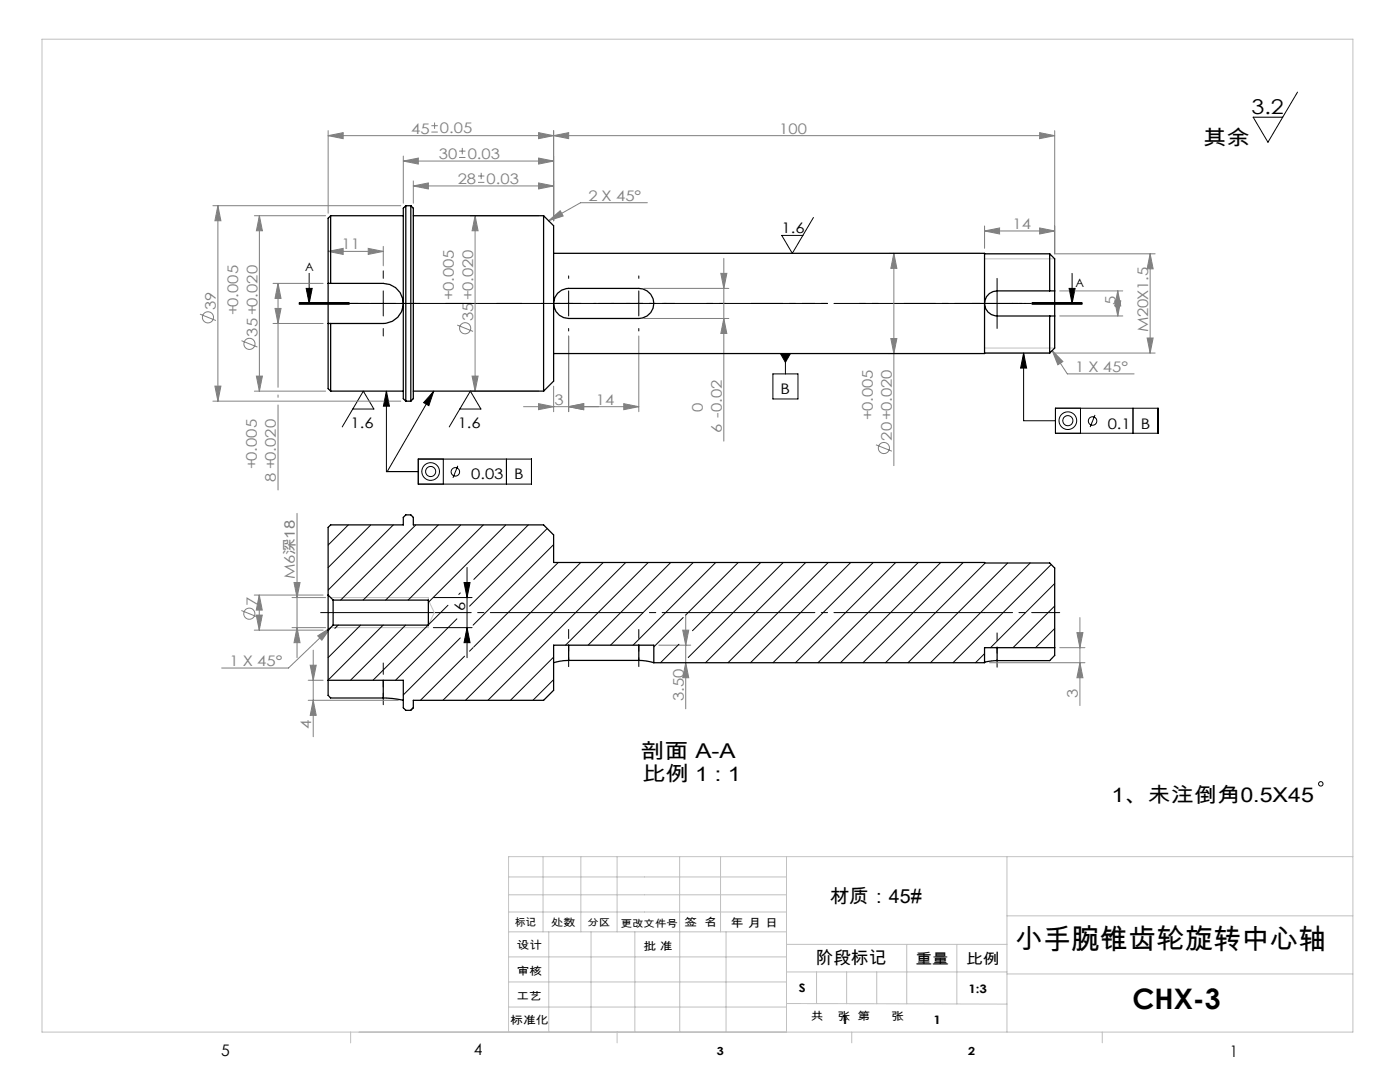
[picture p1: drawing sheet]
<svg xmlns="http://www.w3.org/2000/svg" width="279mm" height="216mm" viewBox="0 0 279 216" stroke-linecap="round" stroke-linejoin="round" font-family="sans-serif">
<g fill="none" stroke="#808080" stroke-width=".2">
<path d="M65.5 27.1l3-.6v1.2zM65.5 26.1v16.4M80.5 32.1l3-.6v1.2zM80.5 31.1v9.4M80.5 32.1h30M82.5 37.1l3-.6v1.2zM82.5 36.1v4.4M82.5 37.1h28M86.1 26.4h1.3M86.1 25.1h1.3M86.7 24.4v1.3M91.6 31.4h1.3"/>
<path d="M91.6 30.2h1.3M92.3 29.5v1.3M95.4 36.4h1.3M95.4 35.1h1.3M96 34.5v1.3M107.5 26.5l3 .6-3 .6zM107.5 36.5l3 .6-3 .6zM107.5 31.5l3 .6-3 .6zM110.5 27.1l3-.6v1.2zM110.5 26.1v17.9M207.5 26.5l3 .6-3 .6zM210.5 26.1v24.5h20"/>
<path d="M210.5 27.1h-145M42.5 41h37.5M43.5 41l.6 3h-1.2zM43.5 41v39M50.8 43h14.2M51.8 43v35M51.8 43l.6 3h-1.2zM54.5 56.5h10M55.5 56.5l.6 3h-1.2zM55.5 56.5v20.8M65.5 50.2l3-.6v1.2zM65.5 50.2h11"/>
<path d="M73.5 49.6l3 .6-3 .6zM76.5 49.2v3.8M93.8 43h13.7M94.8 43l.6 3h-1.2zM94.8 43v35M109.5 44l2.3-1.9 .6 1zM128.5 57.5h17M129.2 40.5h-13.3l-6.4 3.5M143.9 54.5h1.2l-.6 3zM144.5 51.5v36.5M177.4 50.5h18.1M178.4 50.5v42.4"/>
<path d="M178.4 50.5l.6 3h-1.2zM196.5 46.1l3-.6v1.2zM196.5 45.1v4.4M196.5 46.1h14M207.5 45.5l3 .6-3 .6zM211.5 58h12.6M223.1 58v5M223.1 58l.6 3h-1.2zM229.5 50.6l.6 3h-1.2zM229.5 50.6v19.8M39.9 62.7l3.2 1.3M42.9 77h1.2l-.6 3z"/>
<path d="M48.2 68l3.2 1.2M50.8 78h14.2M51.2 75h1.2l-.6 3zM54.5 64.5h10M54.9 61.5h1.2l-.6 3zM55.5 78.8v.5M91.2 64.9l3.2 1.2M93.8 78h13.7M94.2 75h1.2l-.6 3zM110.5 77v5.1M113.5 67v15.1M127.5 67v15.1"/>
<path d="M128.5 63.5h17M144.5 63.5l.6 3h-1.2zM177.4 70.5h18.1M177.8 67.5h1.2l-.6 3zM210 69.9l2.1 2.2-1 .7zM210 69.9l3 4.7h13.3M210.5 70.4h20M211.5 63h12.6M222.5 60h1.2l-.6 3zM228.9 67.4h1.2l-.6 3zM42.5 80h37.5M55.5 80.8v17"/>
<path d="M104.5 81.1h23M107.5 80.5l3 .6-3 .6zM113.5 81.1l3-.6v1.2zM124.5 80.5l3 .6-3 .6zM174.8 88.8l3.2 1.2M50.7 118.7h13.8M51.7 118.7l.6 3h-1.2zM51.7 118.7v7M58.3 119.2h6.7M58.7 116.2h1.2l-.6 3zM59.3 102.4v28.8M48.2 121.8l3.1 1.3"/>
<path d="M50.7 125.7h13.8M51.1 122.7h1.2l-.6 3zM58.3 125.2h6.7M59.3 125.2l.6 3h-1.2zM61.5 135.7h3M61.5 139.7h18M61.9 132.7h1.2l-.6 3zM62.5 129.7v17.3M62.5 139.7l.6 3h-1.2zM63.4 126.9l2.6-1.7-1.8 2.5zM66 125.2l-8.4 8.1h-13.4M131.5 128.7h6.4"/>
<path d="M136.3 125.7h1.2l-.6 3zM136.9 132.2l.6 3h-1.2zM136.9 122.7v18.7M197.5 132.2h19M211.5 129.2h5M214.9 126.2h1.2l-.6 3zM215.5 123.2v17.6M215.5 132.2l.6 3h-1.2z"/>
<circle cx="41.5" cy="63.3" r="1.11"/>
<circle cx="49.8" cy="68.6" r="1.11"/>
<circle cx="92.8" cy="65.5" r="1.11"/>
<circle cx="176.4" cy="89.4" r="1.11"/>
<circle cx="49.8" cy="122.5" r="1.11"/>
</g>
<g fill="none" stroke="#000" stroke-width=".2">
<path d="M258.9 18.4l-5.9 10-2.9-5h5.9M61.1 57.5h1.2l-.6 3zM61.7 54.5v6M76.5 58v5M113.5 58v5M127.5 58v5M162.3 43.4l-4.2 7.1-2.1-3.5h4.2M199 58v5M213.4 57.5h1.2l-.6 3zM214 54.5v6M59.7 60.5h10M59.7 60.7h10"/>
<path d="M59.7 60.4h10M74 60.5h5M77.1 78l.6 3h-1.2zM77.1 78v16.1M86.6 78l-1 2.9-1.1-.6zM86.6 78l-9.3 16.1h-.2M111 60.5h5M125 60.5h5M154.2 74.6h5v5h-5zM155.7 70.5h2l-1 1.8zM156.7 70.5v4.1M196.5 60.5h5"/>
<path d="M204.3 70.4l.6 3h-1.2zM204.3 70.4v13.6h6.3M206 60.4h10zM206 60.5h10M206 60.7h10M70.4 81.6h4.2l-2.1-3.6-4.2 7.2M77.1 94.1h6.4M83.5 91.6h22.6v5h-22.6zM88.5 91.6v5M91.4 92.9l-1 2.5M91.8 81.6h4.2l-2.1-3.6-4.2 7.2M101.1 91.6v5"/>
<path d="M210.6 81.5h20.5v5h-20.5zM215.6 81.5v5M218.5 82.8l-.9 2.4M226.1 81.5v5M86.5 119.2h7.7M92.6 116.2h1.2l-.6 3zM93.2 113.2v18M86.5 125.2h7.7M93.2 125.2l.6 3h-1.2z"/>
<circle cx="85.9" cy="94.1" r="1.01"/>
<circle cx="85.9" cy="94.1" r="1.76"/>
<circle cx="90.9" cy="94.2" r=".85"/>
<circle cx="213.1" cy="83.9" r="1.01"/>
<circle cx="213.1" cy="83.9" r="1.76"/>
<circle cx="218" cy="84" r=".85"/>
<circle cx="263.6" cy="156.4" r=".44"/>
</g>
<path d="M196.5 60.5h-132.5M196.5 122.2h-132.5" fill="none" stroke="#000" stroke-width=".2" stroke-dasharray="30.5 1.3 1.3 1.3" stroke-dashoffset=".4"/>
<path d="M196.5 60.5h15M196.5 122.2h15" fill="none" stroke="#000" stroke-width=".2" stroke-dasharray="30.5 1.3 1.3 1.3" stroke-dashoffset="24.9"/>
<g fill="none" stroke="#000" stroke-width=".2" stroke-dasharray="30.5 1.3 1.3 1.3">
<path d="M76.5 55.5v-1.5M113.5 55.5v-.5M127.5 55.5v-.5M199 58v-2.5M71.5 60.5h-1.5M76.5 65.5v1.5M81.5 60.5h1.5M108.5 60.5h-.5M113.5 65.5v.5M118.5 60.5h.5M122.5 60.5h-.5M127.5 65.5v.5"/>
<path d="M132.5 60.5h.5M196.5 60.5h-2.5M199 63v2.5M201.5 60.5h2.5"/>
</g>
<path d="M76.5 132.3v8.3" fill="none" stroke="#000" stroke-width=".2" stroke-dasharray="30.5 1.3 1.3 1.3" stroke-dashoffset="28.2"/>
<path d="M113.5 125.6v7.4M127.5 125.6v7.4" fill="none" stroke="#000" stroke-width=".2" stroke-dasharray="30.5 1.3 1.3 1.3" stroke-dashoffset="28.7"/>
<path d="M199 126.3v6.8" fill="none" stroke="#000" stroke-width=".2" stroke-dasharray="30.5 1.3 1.3 1.3" stroke-dashoffset="29"/>
<path d="M59.7 60.5h156.3" fill="none" stroke="#000" stroke-width=".2" stroke-dasharray="6.3 1.3 1.3 1.3 5.1" stroke-dashoffset="1.2"/>
<g fill="none" stroke="#c0c0c0" stroke-width=".2">
<path d="M8.4 7.8h261.6v198.1h-261.6zM196.5 51.6h14M196.5 69.4h14M66 119.2h19.5v.5l1.2 2.5-1.2 2.5v.5h-19.5M101.5 178.5h55.5M101.5 175h55.5M108.4 170.9v15M115.9 170.9v15M123.2 170.9v15M135.6 170.9v15M143.8 170.9v15M157 170.9v35"/>
<path d="M201 170.9v35M270 170.9h-168.5v35M101.5 195.9h55.5M101.5 190.9h55.5M101.5 185.9h55.5M101.5 182h55.5M109.5 185.9v20M118 185.9v20M126.7 185.9v20M135.7 185.9v20M144.9 185.9v20M157 188.4h44"/>
<path d="M157 193.9h44M163 193.9v6.4M169 193.9v6.4M175 193.9v6.4M181 188.4v11.9M191 188.4v11.9M201 194.3h69M201 182.7h69M70 205.9v2.2M101.5 200.9h55.5M123.2 205.9v2.2M157 200.2l44 .2"/>
<path d="M170 205.9v2.2M220 205.9v2.2"/>
</g>
<g fill="#000">
<path d="M61.1 57.5h1.2l-.6 3zM213.4 57.5h1.2l-.6 3z"/>
<path d="M204.3 70.4l.6 3h-1.2zM155.7 70.5l1 1.8 1-1.8zM77.1 78l.6 3h-1.2zM86.6 78l-1 2.9-1.1-.6z"/>
<path d="M93.2 125.2l.6 3h-1.2zM92.6 116.2h1.2l-.6 3z"/>
</g>
<g fill="#808080">
<path d="M58.7 116.2h1.2l-.6 3zM59.3 125.2l.6 3h-1.2z"/>
<path d="M109.5 44l2.3-1.9 .6 1zM210 69.9l2.1 2.2-1 .7zM63.4 126.9l2.6-1.7-1.8 2.5z"/>
<path d="M196.5 46.1l3-.6v1.2zM207.5 45.5l3 .6-3 .6zM110.5 27.1l3-.6v1.2zM207.5 26.5l3 .6-3 .6zM82.5 37.1l3-.6v1.2zM107.5 36.5l3 .6-3 .6zM80.5 32.1l3-.6v1.2zM107.5 31.5l3 .6-3 .6zM107.5 80.5l3 .6-3 .6zM113.5 81.1l3-.6v1.2zM65.5 50.2l3-.6v1.2zM73.5 49.6l3 .6-3 .6z"/>
<path d="M107.5 26.5l3 .6-3 .6zM65.5 27.1l3-.6v1.2z"/>
<path d="M51.2 75h1.2l-.6 3zM51.8 43l.6 3h-1.2zM215.5 132.2l.6 3h-1.2zM214.9 126.2h1.2l-.6 3z"/>
<path d="M222.5 60h1.2l-.6 3zM223.1 58l.6 3h-1.2z"/>
<path d="M144.5 63.5l.6 3h-1.2zM143.9 54.5h1.2l-.6 3z"/>
<path d="M229.5 50.6l.6 3h-1.2zM228.9 67.4h1.2l-.6 3zM178.4 50.5l.6 3h-1.2zM177.8 67.5h1.2l-.6 3zM94.8 43l.6 3h-1.2zM94.2 75h1.2l-.6 3zM43.5 41l.6 3h-1.2zM42.9 77h1.2l-.6 3zM55.5 56.5l.6 3h-1.2zM54.9 61.5h1.2l-.6 3zM61.9 132.7h1.2l-.6 3zM62.5 139.7l.6 3h-1.2zM51.7 118.7l.6 3h-1.2zM51.1 122.7h1.2l-.6 3z"/>
<path d="M136.9 132.2l.6 3h-1.2zM136.3 125.7h1.2l-.6 3z"/>
<path d="M113.5 81.1l3-.6v1.2zM124.5 80.5l3 .6-3 .6z"/>
</g>
<g fill="none" stroke="#000" stroke-width=".25">
<path d="M65.5 56.5h11a4 4 0 0 1 4 4 4 4 0 0 1-4 4h-11M65.5 56.5v8M66 43v13.5M66 43l-.5 .5v13M66 43h14.5M81 41v39M81 41l-.5 .5v38l.5 .5M81 41h1M82 41l.5 .5v38l-.5 .5M82 41v39M82.5 43h26M108.5 43v35"/>
<path d="M108.5 43l2 2v31l-2 2M110.5 50.5h86v20h-86M111.3 58.5l.8-.6 1.4-.4h14a3 3 0 0 1 3 3 3 3 0 0 1-3 3h-14a3 3 0 0 1-2.8-1.7 3 3 0 0 1 .6-3.3zM196.5 50.6h13M209.5 58h-10.5a2.5 2.5 0 0 0-2.5 2.5 2.5 2.5 0 0 0 2.5 2.5h10.5M209.5 50.6v7.4M209.5 50.6l1 1v6.4M209.5 58h1M210.5 58v5M65.5 64.5v13l.5 .5M66 64.5v13.5M66 78h14.5"/>
<path d="M82.5 78h26M196.5 70.4h13M209.5 63v7.4M209.5 63h1M210.5 63v6.4l-1 1M81 80h1M65.5 118.7v-13.5l.5-.5h14.5v-1.5l.5-.5h1l.5 .5v1.5h26l2 2v5.5l99 .1 1 1v17.5l-1 1h-10.5M65.5 118.7v7M65.5 118.7l1 1M66.5 119.7v5M66.5 119.7h19v5h-19M65.5 125.7v13.1l.5 .5h10.5"/>
<path d="M66.5 124.7l-1 1M76.5 139.3l1.8 .1 2.2 .3M76.5 135.7v3.6M113.5 131.8l-1.8 .1-1.2 .3M113.5 131.8h14M113.5 128.7v3.1M127.5 131.8l1.6 .1 1.4 .3M127.5 128.7v3.1M130.5 132.2v-3.5h-20v9l-2 2h-26v1.5l-.5 .5h-1l-.5-.5v-5.5h-15M199 131.8l-2.5 .3M199 129.2v2.6M210.5 129.2h-14v3h-66"/>
</g>
<g fill="none" stroke="#000" stroke-width=".2">
<path d="M69.5 104.7l-4 4.1M74 104.7l-8.5 8.6M78.5 104.7l-13 13M83 104.7l-15 15M87.5 104.7l-15 15M91.9 118.3l-.3 .3M92 104.7l-15 15M96.5 104.7l-15 15M100.9 104.7l-15.4 15.5M105.4 104.7l-10.8 10.9M109.2 105.5l-15.5 15.5M110.5 108.7l-16.1 16"/>
<path d="M111.4 112.2l-16.8 16.9M115.9 112.2l-27.5 27.5M120.4 112.2l-27.5 27.5M124.9 112.2l-27.5 27.5M129.4 112.2l-16.5 16.5M133.9 112.2l-16.5 16.5M138.3 112.2l-16.5 16.5M142.8 112.2l-16.5 16.5M147.3 112.2l-10.5 10.5M151.8 112.2l-13.6 13.7M156.3 112.2l-18.9 19M160.8 112.2l-20 20"/>
<path d="M165.3 112.2l-20 20M169.8 112.2l-20 20M174.3 112.2l-20 20M178.8 112.2l-20 20M183.2 112.2l-20 20M187.7 112.2l-20 20M192.2 112.2l-20 20M196.6 112.3l-19.9 19.9M201.1 112.3l-19.9 19.9M205.6 112.3l-19.9 19.9M209.8 112.6l-19.6 19.6M210.5 116.4l-12.8 12.8"/>
<path d="M67.5 124.7l-.7 .7M72 124.7l-6.5 6.5M76.5 124.7l-11 11M80.9 124.7l-11 11M85.4 124.7l-11 11M89.4 120.8l-3.9 3.9M91.2 123.5l-12.3 12.2M91.9 127.3l-11.4 11.4M92.7 130.9l-8.8 8.8M94.4 129.2l-.7 .7M110.5 131.1l-8.6 8.6M110.5 135.6l-4.1 4.1"/>
<path d="M135.5 128.6l-3.7 3.6M136.4 123.2l-5.9 5.9M196.5 130.4l-1.8 1.8M210.5 120.9l-8.3 8.3M210.5 125.4l-3.8 3.8M82.5 141.2l-.6 .5"/>
</g>
<g font-size="5.6">
<text x="202.5" y="189.3">小手腕锥齿轮旋转中心轴</text>
<text x="226" y="201.3">CHX-3</text>
</g>
<g font-size="4.1">
<text x="249.8" y="22.8">3.2</text>
<text x="240.1" y="28.8">其余</text>
<text x="127.8" y="151.3">剖面 A-A</text>
<text x="128.1" y="155.9">比例 1 : 1</text>
<text x="221.8" y="160">1、未注倒角0.5X45</text>
</g>
<text font-size="3.9" x="165.6" y="180.1">材质：45#</text>
<text font-size="3.5" x="162.8" y="192.3">阶段标记</text>
<g font-size="3.2">
<text x="44.2" y="210.6">5</text>
<text x="94.6" y="210.6">4</text>
<text x="245.4" y="210.9">1</text>
</g>
<g font-size="2.9" fill="#808080">
<text x="82" y="26.7">45</text>
<text x="87.8" y="26.6">0.05</text>
<text x="155.5" y="26.7">100</text>
<text x="87.6" y="31.7">30</text>
<text x="93.3" y="31.7">0.03</text>
<text x="91.3" y="36.7">28</text>
<text x="97.1" y="36.7">0.03</text>
<text x="117.4" y="40">2 X 45°</text>
<text x="202" y="45.7">14</text>
<text x="68.1" y="49.8">11</text>
<text x="90.6" y="59.8" transform="rotate(-90 90.6 59.8)">+0.005</text>
<text x="94.4" y="59.8" transform="rotate(-90 94.4 59.8)">+0.020</text>
<text x="43.1" y="61.9" transform="rotate(-90 43.1 61.9)">39</text>
<text x="47.5" y="62.9" transform="rotate(-90 47.5 62.9)">+0.005</text>
<text x="94.4" y="64" transform="rotate(-90 94.4 64)">35</text>
<text x="222.7" y="60.8" transform="rotate(-90 222.7 60.8)">5</text>
<text x="51.4" y="67.2" transform="rotate(-90 51.4 67.2)">35 +0.020</text>
<text x="229.1" y="66.3" transform="rotate(-90 229.1 66.3)">M20X1.5</text>
<text x="214.6" y="74.2">1 X 45°</text>
<text x="110.7" y="80.7">3</text>
<text x="118.9" y="80.7">14</text>
<text x="140.2" y="82.2" transform="rotate(-90 140.2 82.2)">0</text>
<text x="174.2" y="83.7" transform="rotate(-90 174.2 83.7)">+0.005</text>
<text x="144" y="86.4" transform="rotate(-90 144 86.4)">6 -0.02</text>
<text x="178" y="87.9" transform="rotate(-90 178 87.9)">20 +0.020</text>
<text x="51.3" y="93.6" transform="rotate(-90 51.3 93.6)">+0.005</text>
<text x="55.1" y="96.2" transform="rotate(-90 55.1 96.2)">8 +0.020</text>
<text x="58.9" y="115.5" transform="rotate(-90 58.9 115.5)">M6深18</text>
<text x="51.3" y="121" transform="rotate(-90 51.3 121)">7</text>
<text x="45.8" y="132.9">1 X 45°</text>
<text x="136.4" y="139.9" transform="rotate(-90 136.4 139.9)">3.50</text>
<text x="215.1" y="139.2" transform="rotate(-90 215.1 139.2)">3</text>
<text x="62.1" y="145.4" transform="rotate(-90 62.1 145.4)">4</text>
</g>
<g font-size="2.9">
<text x="156" y="46.6">1.6</text>
<text x="155.8" y="78.7">B</text>
<text x="70" y="85.4">1.6</text>
<text x="91.3" y="85.4">1.6</text>
<text x="221.1" y="85.5">0.1</text>
<text x="227.7" y="85.5">B</text>
<text x="94" y="95.7">0.03</text>
<text x="102.6" y="95.7">B</text>
<text x="92.8" y="121.9" transform="rotate(-90 92.8 121.9)">6</text>
<text x="182.7" y="192.3">重量</text>
<text x="192.8" y="192.4">比例</text>
</g>
<g font-size="2.3">
<text x="60.9" y="54.1">A</text>
<text x="214.6" y="57.2">A</text>
<text x="145.8" y="185">年 月 日</text>
<text x="159.4" y="198">S</text>
<text x="193.3" y="198.2">1:3</text>
<text x="167.9" y="204.4">1</text>
<text x="186.3" y="204.4">1</text>
</g>
<g font-size="2.2">
<text x="136.6" y="184.8">签 名</text>
<text x="103.1" y="189.5">设计</text>
<text x="128.4" y="189.5">批 准</text>
<text x="103.1" y="194.5">审核</text>
<text x="103" y="199.6">工艺</text>
<text x="161.8" y="203.5">共</text>
<text x="167.2" y="203.5">张 第</text>
<text x="177.9" y="203.5">张</text>
<text x="101.8" y="204.4">标准化</text>
<text x="143.1" y="210.5">3</text>
<text x="193.2" y="210.5">2</text>
</g>
<g font-size="2.1">
<text x="102.8" y="184.7">标记</text>
<text x="110" y="184.8">处数</text>
</g>
<g font-size="2">
<text x="117.3" y="184.8">分区</text>
<text x="123.9" y="184.9">更改文件号</text>
</g>
</svg>
